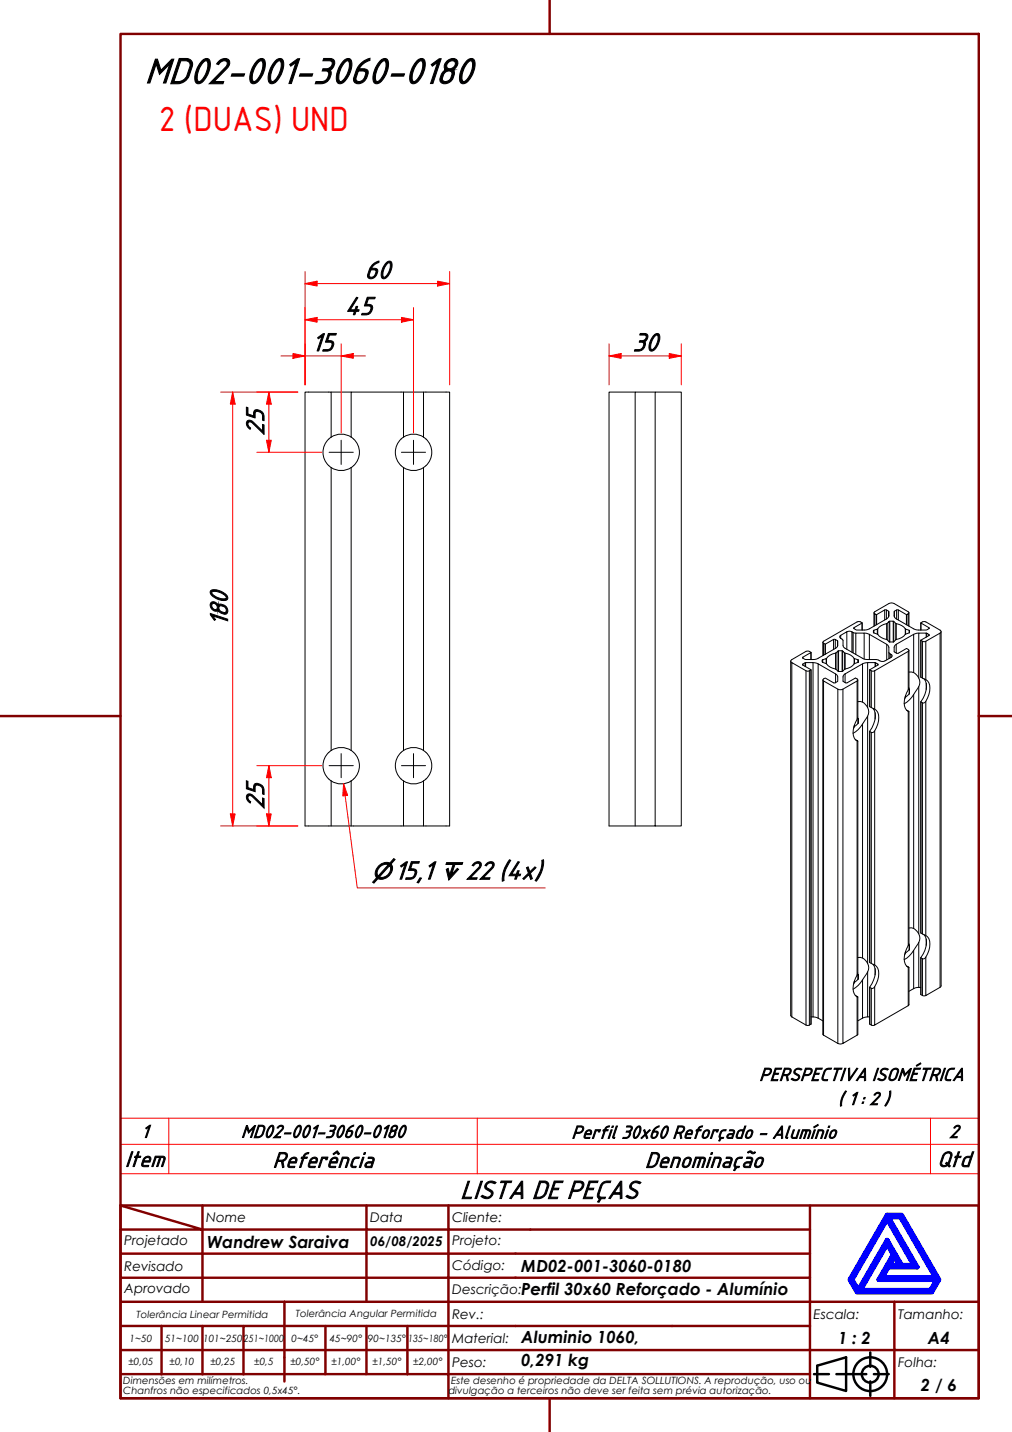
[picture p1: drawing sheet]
<svg xmlns="http://www.w3.org/2000/svg" width="210mm" height="297mm" viewBox="0 0 210 297" stroke-linecap="round" stroke-linejoin="round" font-family="sans-serif">
<!-- layer: Visible (ABNT) -->
<g fill="none" stroke="#000" stroke-width=".21">
<path d="M68.7 97a3.8 3.8 0 0 1 0-6.3v-9.4h-5.4v90h30v-90h-5.5v9.4a3.8 3.8 0 0 1 0 6.3M68.7 81.3h4.1M68.7 97v58.7M68.7 97a3.8 3.8 0 0 0 4.1 0M68.7 90.7a3.8 3.8 0 0 1 4.1 0M72.8 97v58.7M73.3 96.6l-.5 .4M73.3 91.1a3.8 3.8 0 0 1 0 5.5M83.2 96.6l.5 .4M83.2 91.1a3.8 3.8 0 0 0 0 5.5M83.7 81.3h-10.9v9.4l.5 .4M83.7 97v58.7"/>
<path d="M83.7 97a3.8 3.8 0 0 0 4.2 0M83.7 90.7a3.8 3.8 0 0 1 4.2 0M87.8 81.3h-4.1v9.4l-.5 .4M87.8 97v58.7M131.7 81.3h-5.4v90h15v-90h-5.4v90M135.9 81.3h-4.2v90M164 137.1v73.5l.2 .3M166.5 136.5v-.2l1.7-1v1.5v-1.5l-.5-.2h-.5l-3 1.7-.2 .3 .2 .3M166.5 136.3v.2M166.5 137.7v.3M166.5 138l1.7 .9v73.5M167 137.5l-.5 .2v.3"/>
<path d="M167.1 138.3v-.9h1.5v73.5M167.1 137.4l-.1 .8M167.2 139.1h.7M167.9 139.1l.3-.2v73.5l-.3 .2zM168.6 137.4l1.1 .3M170.6 137.3v-.4v.4l.8 .4M170.6 136.9v-.1v.6M170.6 136.8l.8-.2v1.1M170.7 133.2v2.8M171.1 133.6l-.3-.2v2.5M171.2 133.6l-.1 2.1M171.4 136.6v1.1"/>
<path d="M171.4 137.7a2.77 2.77 0 0 0 1.9 1.1M172.9 132.6h.3M172.9 134.7v-2.1l-1.7 1v2.1M173.3 138.8l.6 .5M173.3 135.5a2.9 2.9 0 0 0-1.9 1.1M173.3 135.5l.1 3.3M173.3 139.8l.2 .2a1.5 1.5 0 0 1 .2 1.4l-.5 .2h-.3l-1.7-.9-.5 .3 .1 .3M173.3 135.5v3.3M173.4 135.5l.4-.5v4.2M173.7 134.1v-1.2a1.5 1.5 0 0 1-.2 1.4l-3.8 2.3a4 4 0 0 1-2.6 .2l-.6-.3M173.7 132.9l-.5-.3v1.9M173.8 135h.1v4.3"/>
<path d="M173.9 135h.8M174.4 132.4v-.6l1.2-.8v3.7M174.4 131.8l-.2 .3 .2 .3M174.4 132.4l.5 .4v1.1l.1 .4 3.9 2.3a4.5 4.5 0 0 0 2.8 .2l1.1 .4h.5l1.5-.8M174.8 135h-.1v4.3M175.2 138.8v-3.3l-.4-.5v4.2M175.2 135.5l.1 3.3M175.3 135.5a2.76 2.76 0 0 1 1.9 1.1M175.3 138.8l-.6 .5h-.8M175.3 139.8l-.3 .2a1.62 1.62 0 0 0-.1 1.4l.5 .2h.3l1.7-.9 .5 .3-.1 .3M175.3 139.8l3.6-2.1v7.9M175.3 139.8v1.8"/>
<path d="M175.6 131l.6-.1 .5 .1M176.7 135.3v-4.3l.3 .2v4.3M177 131.2l.5 .1M177.1 130.4v-.2l1.7-1v1.5v-1.5l-.5-.3-.5 .1-7 4-.1 .1 .1 .3M177.1 130.2v.2M177.2 136.6v1.1M177.2 137.7a2.65 2.65 0 0 1-1.9 1.1M177.2 136.6l.7 .2v.6M177.5 135.7v-4.4h1.7v5.4M177.9 136.8l.1 .5v-.4M178 137.3l-.8 .4M179.2 131.3l1.1 .3"/>
<path d="M180 137.4l-1.1 .3M180.3 136.8v-5.2l3.6 2.1v3.2M180.7 139.1h.7M181.2 130.8v.4M181.2 131.2l.1 .1M181.3 131.3v-.6l.7-.2v1M181.3 130.7l-.1 .5M181.3 131.3l.7 .2M181.3 127.1v2.8M181.4 127.3l-.1-.1 .1-.3 3-1.7 .5-.1 .5 .1 3 1.7 .1 .1-.1 .3M181.4 139.1v8M181.5 138.3v-.9h-1.5v9.4"/>
<path d="M181.5 137.4l.1 .1M181.7 127.5l-.3-.2v2.5M181.8 127.5l-.1 2.1M182 130.5l.1-.1v1.2M182 131.5l.1 .1M182.1 131.6a2.87 2.87 0 0 0 1.8 1.1M182.1 138l-1.7 .9v7.7M182.1 137.7v.3M182.1 138v-.3l-.5-.2v.7M183.5 126.5h.4M183.5 128.6v-2.1l-1.7 1v2.1M183.9 129.4a2.87 2.87 0 0 0-1.8 1"/>
<path d="M183.9 129.4l.1 3.3M183.9 133.7l.5 .6v2.3M183.9 129.4v3.3M183.9 132.7h.1M184 129.3l.4-.4v4.2M184 132.7l.4 .4M184.3 128v-1.2l.1 .9-.3 .5-3.8 2.2a4.2 4.2 0 0 1-2.6 .3l-.6-.3M184.3 126.8l-.4-.3v1.9M184.4 135.3l.2 .3M184.4 128.9l.2-.1v4.4M184.4 133.1l.2 .1M184.6 128.8h.7v4.4"/>
<path d="M184.6 133.2h.7M184.8 135.7l.3 .3-.3 .4M184.8 136.4v-.7l-.2-.1v.9M185.3 128.8l.1 .1v4.2M185.4 128.9l.4 .4v3.4M185.4 133.1l-.1 .1M185.5 128v-1.2l.5-.3v1.9M185.5 126.8a1.54 1.54 0 0 0 .2 1.4l3.8 2.2a4.2 4.2 0 0 0 2.6 .3l.6-.3M185.8 129.3l.1 3.4M185.8 132.7l-.4 .4M185.9 129.4a2.85 2.85 0 0 1 1.9 1M185.9 133.7l-.4 .4v1.1l.5 .3h.3l1.7-1 .5 .3-.1 .3"/>
<path d="M185.9 133.7l3.6-2.1v7.9M185.9 132.7h-.1M185.9 133.7v1.8M186 126.5h.3M187.8 130.4v1.1M187.8 131.6a2.85 2.85 0 0 1-1.9 1.1M187.8 130.4v1.2M187.8 130.5l.8 .2v.6M187.8 131.5v.1M188 127.5l-1.7-1v2.1M188.1 129.6v-2.1l.3-.2v2.5M188.1 127.5l-.1 2.1"/>
<path d="M188.4 135.1v8M188.4 135.1l-7 4M188.5 134.9v7.7a5.7 5.7 0 0 0-.7 4.3l.2 .4 .5 .3-.5-.3M188.5 139.4a2.18 2.18 0 0 1 2.1 1.4 2.18 2.18 0 0 1-.5 2.4l-.6 .9a5.3 5.3 0 0 1-2 1.9M188.5 127.1v2.8M188.6 130.7v.5M188.6 131.2l-.8 .3M188.6 130.8v.4M190.6 131.3l-1.1 .3M191 132.8v7.6l.3 .3M191 129.2v1.5M191 132.8l.3 .2v7.7"/>
<path d="M191 129.2l.6-.3 .4 .1 3 1.7 .2 .3-.2 .3M191.3 133h.7M192.1 132.2v-.9h-1.5v9.3M192.1 131.3h.1M192.7 131.8l-1.7 1v7.7M192.7 130.2v.2M192.7 130.4v-.2l-1.7-1v1.5M192.7 131.6v.2M192.7 131.8v-.2l-.5-.3v.8M195.2 131v73.5l-.2 .3M68.7 155.7a3.8 3.8 0 0 0 0 6.3M68.7 155.7a3.8 3.8 0 0 1 4.1 0"/>
<path d="M72.8 155.7l.5 .4M73.3 156.1a3.8 3.8 0 0 1 0 5.5M83.2 156.1a3.8 3.8 0 0 0 0 5.5M83.7 155.7l-.5 .4M83.7 155.7a3.8 3.8 0 0 1 4.2 0M87.8 155.7a3.8 3.8 0 0 1 0 6.3M170.7 141v73.5l.1 .2M173.3 141.6v-1.8l-3.6-2.1v73.5M173.8 142.9l.5 .2 .5-.2M177.2 150.6v.2M177.2 150.7l-.2 .4M177.2 150.4v.3"/>
<path d="M177.8 149.2v-7.9l-3 1.6v73.5l3-1.7v-7.9M177.8 153.7v48.6M177.9 149h.1M177.9 141v7.8a5.6 5.6 0 0 0-.7 4.2l.2 .4 .5 .3-.5-.3M177.9 145.5a2.17 2.17 0 0 1 2.1 1.4 2.17 2.17 0 0 1-.5 2.4l-.6 .9a4.9 4.9 0 0 1-2 1.9M177.9 153.7v48.1l-.1 .5M177.9 149l.1 .1M177.9 150.1l-.7 .6M177.9 149v1.1M178 149.1l-.1 1M178 149.1v.9M178.9 150.2v48.5"/>
<path d="M180 148.6v51.2M180.4 146.6l.3 .2M180.4 146.6v-7.6l.3 .1v7.7M180.4 151.7v48M180.7 146.8l.7 .3M180.7 151.9v47.9M181.1 146.9a3.6 3.6 0 0 1-.2 4l-.5 .8 .3 .2M181.4 147.1a2.51 2.51 0 0 1 .7 3.1 2.08 2.08 0 0 1-1.2 1.8l-.2-.1M181.4 151.6v48.6M181.5 147.8v1.3M187.8 144.4v.3M187.8 144.6l-.2 .3"/>
<path d="M187.8 144.2v.4M188.4 147.6v48.5M188.5 142.9h.1M188.5 147.6v48.1l-.1 .4M188.6 144l-.8 .6M188.6 142.9v.1M188.6 142.9v1.1M188.6 143v1M188.6 143v.8M189.5 144.1v48.5M190.6 142.4v51.3M191 145.6v47.9l.3 .2"/>
<path d="M191 145.6v47.9M191.3 140.7l.7 .3M191.3 145.8v47.9M191.7 140.8a3.7 3.7 0 0 1-.2 4l-.5 .7 .3 .3M192 141a2.49 2.49 0 0 1 .7 3.1 2.54 2.54 0 0 1-1 1.7h-.4M192 141v-8l3-1.7v73.5l-3 1.7v-7.9M192 145.5v48.5M192.1 141.7v1.3M68.7 162v9.3M68.7 162a3.8 3.8 0 0 0 4.1 0M72.8 162v9.3M73.3 161.6l-.5 .4"/>
<path d="M83.2 161.6l.5 .4M83.7 162v9.3M83.7 162a3.8 3.8 0 0 0 4.2 0M87.8 162v9.3M177.9 198.6a2.12 2.12 0 0 1 2.1 3M180.4 199.7l.3 .1M180.7 199.8l.7 .4M187.8 197.5v.2M187.8 197.7l-.2 .3M187.8 197.3v.4M188.4 196.1a4.1 4.1 0 0 0-.4 4.3l.4 .2M188.5 195.9l.1 .1"/>
<path d="M188.5 192.5a2.12 2.12 0 0 1 2.1 3M188.6 196v.1M188.6 197l-.8 .7M188.6 196v1M188.6 196.1v.9M188.6 196.1v.8M189.5 197.1v8M190.6 195.5v9.3h.4M190.6 195.5l-1.1 1.6a4.9 4.9 0 0 1-2 2M191 198.7v7.6l.3 .2M191 198.7v7.6M191.3 193.7a2.13 2.13 0 0 1 1.5 2.8l-.8 2.1"/>
<path d="M191.3 198.9v7.6M191.7 193.9a3.6 3.6 0 0 1-.2 4l-.5 .7 .3 .3M192 198.6a.54 .54 0 0 1-.7 .3M192.1 194.8v1.3M164.2 210.9v-73.5l3 1.7v73.5M164.2 210.9l3 1.7M167.2 212.6h.7M168.2 210.9h.4M168.6 210.9l1.1 .3M169.7 211.2l1 .6M170.8 214.7v-73.4l3 1.6v73.5M170.8 214.7l3 1.7"/>
<path d="M173.8 216.4l.5 .2 .5-.2M177.2 203.6v.3M177.2 203.8l-.2 .3M177.2 203.4v.4M177.4 206.5l.5 .3h-.1M177.8 202.3a4 4 0 0 0-.4 4.2l.4 .3M177.9 202.1h.1M177.9 206.8v7.7l-.1 .2M177.9 202.1l.1 .1M177.9 203.2l-.7 .6M177.9 202.1v1.1M178 202.2l-.1 1"/>
<path d="M178 202.2v.8M178.9 203.2v8M178.9 211.2l-1 .6M180 201.6v9.3h.4M180 210.9l-1.1 .3M180 201.6a11 11 0 0 1-3.1 3.6M180.4 212.4l.3 .2M180.4 204.8v7.6M180.4 204.8l.3 .2M180.7 212.6h.7M180.7 205v7.6M181.1 200a3.6 3.6 0 0 1-.2 4l-.5 .8"/>
<path d="M181.4 200.2a2.53 2.53 0 0 1 .7 3.1 2.21 2.21 0 0 1-1.2 1.7h-.2M181.5 200.9v1.3M188 200.3l.5 .4-.1-.1M188.4 200.6v8l-7 4v-7.9M188.5 200.7v7.7l-.1 .2M189.5 205.1l-1 .5M190.6 204.8l-1.1 .3M191.3 206.5h.7"/>
</g>
<path d="M25 237.4h178v-5.4h-178v11.5M35 232v11.5M99 232v11.5M193 232v11.5M203 237.4v6.1h-178M25 243.5v6.5h178v-6.5" fill="none" stroke="#f00" stroke-width=".21"/>
<!-- layer: Borda A3/A4 (ABNT) -->
<g fill="none" stroke="#800000" stroke-width=".51">
<path d="M25 7h178v283h-178zM114 0v7M0 148.5h25M203 148.5h7M25 250l17 5h-17M25 250h178v40h-178zM42 255h34v5h17M42 255v15M42 250v5M76 250v5h17v5M93 250v5h75M168 250v20h-143"/>
<path d="M25 260h51v10M25 275h17M33.5 275v10M50.5 275h-8.5v10M59 270v16.6M67.5 275v10h-42.5M76 275v10h8.5M84.5 275v10M93 275h-42.5v10M93 260v5h-68M93 275v10h75M93 260h75"/>
<path d="M93 275h75M168 265h-75v10M185.5 270v10h17.5M203 270h-35v10h17.5v10M25 280h143v10M67.5 285h8.5M84.5 285h8.5v5M114 290v7"/>
</g>
<path d="M184 258l1.3 2.2-3 5.2h12l-1.3 2.2h-14.5zM184 252.8l5.5 9.7h-2.5l-3-5.3-6 10.4-1.3-2.2zM184 252h3l7.8 13.4-1.5 2.6h-15.5l-1.5-2.6zM184.2 252.4h2.6l7.3 12.6h-11.1l1.2-2.2h6zM185.5 260.6l1.1 1.9h-2.1z" fill="none" stroke="#00f" stroke-width=".99"/>
<!-- layer: 0 -->
<path d="M177.8 268h15.5" fill="none" stroke="#000" stroke-width=".21"/>
<g fill="none" stroke="#000" stroke-width=".51">
<path d="M168.8 285h3.1M169.5 283.3l6-1.8v7l-6-1.7zM173.5 285h6.2M180.5 280.5v3M180.5 286.5v3M181.3 285h3"/>
<circle cx="180.5" cy="285" r="3.5"/>
<circle cx="180.5" cy="285" r="1.75"/>
</g>
<!-- layer: Marca de centro (ISO) -->
<path d="M68.3 93.8h5M70.8 91.3v5M83.3 93.8h5M85.8 91.3v5M68.3 158.8h5M70.8 156.3v5M83.3 158.8h5M85.8 156.3v5" fill="none" stroke="#000" stroke-width=".21"/>
<path d="M48.3 168.8v2.5" fill="none" stroke="#f00" stroke-width=".21"/>
<path d="M47.8 168.8h1l-.5 2.5z" fill="#f00"/>
<path d="M48.3 81.3v2.5M47.8 168.8h1l-.5 2.5z" fill="none" stroke="#f00" stroke-width=".21"/>
<path d="M48.3 81.3l.5 2.5h-1z" fill="#f00"/>
<path d="M45.8 81.3h16M48.3 81.3l.5 2.5h-1zM48.3 83.8v85M45.8 171.3h16M55.8 168.8v2.5" fill="none" stroke="#f00" stroke-width=".21"/>
<path d="M55.3 168.8h1l-.5 2.5z" fill="#f00"/>
<path d="M55.8 158.8v2.5M55.3 168.8h1l-.5 2.5z" fill="none" stroke="#f00" stroke-width=".21"/>
<path d="M55.8 158.8l.5 2.5h-1z" fill="#f00"/>
<path d="M55.8 81.3v2.5M53.3 158.8h13.5M55.8 158.8l.5 2.5h-1zM53.3 171.3h8.5M55.8 161.3v7.5" fill="none" stroke="#f00" stroke-width=".21"/>
<path d="M55.8 81.3l.5 2.5h-1z" fill="#f00"/>
<path d="M55.8 81.3l.5 2.5h-1zM55.8 91.3v2.5" fill="none" stroke="#f00" stroke-width=".21"/>
<path d="M55.3 91.3h1l-.5 2.5z" fill="#f00"/>
<path d="M60.8 73.8h2.5M53.3 81.3h8.5M53.3 93.8h13.5M55.3 91.3h1l-.5 2.5zM55.8 83.8v7.5" fill="none" stroke="#f00" stroke-width=".21"/>
<path d="M60.8 73.3l2.5 .5-2.5 .5z" fill="#f00"/>
<path d="M60.8 73.3l2.5 .5-2.5 .5zM70.8 73.8h2.5" fill="none" stroke="#f00" stroke-width=".21"/>
<path d="M70.8 73.8l2.5-.5v1z" fill="#f00"/>
<path d="M58.3 73.8h2.5M63.3 73.8h7.5M63.3 71.3v8.5M63.3 66.3h2.5M70.8 73.8l2.5-.5v1zM70.8 71.3v18.5M73.3 73.8h2.5" fill="none" stroke="#f00" stroke-width=".21"/>
<path d="M63.3 66.3l2.5-.5v1z" fill="#f00"/>
<path d="M63.3 66.3l2.5-.5v1zM83.3 66.3h2.5" fill="none" stroke="#f00" stroke-width=".21"/>
<path d="M83.3 65.8l2.5 .5-2.5 .5z" fill="#f00"/>
<path d="M63.3 58.8h2.5M63.3 63.8v16M65.8 66.3h17.5M83.3 65.8l2.5 .5-2.5 .5zM85.8 63.8v26" fill="none" stroke="#f00" stroke-width=".21"/>
<path d="M63.3 58.8l2.5-.5v1z" fill="#f00"/>
<path d="M63.3 58.8l2.5-.5v1zM90.8 58.8h2.5" fill="none" stroke="#f00" stroke-width=".21"/>
<path d="M90.8 58.3l2.5 .5-2.5 .5z" fill="#f00"/>
<path d="M63.3 56.3v23.5M65.8 58.8h25M90.8 58.3l2.5 .5-2.5 .5zM93.3 56.3v23.5M126.3 73.8h2.5" fill="none" stroke="#f00" stroke-width=".21"/>
<path d="M126.3 73.8l2.5-.5v1z" fill="#f00"/>
<path d="M126.3 73.8l2.5-.5v1zM138.8 73.8h2.5" fill="none" stroke="#f00" stroke-width=".21"/>
<path d="M138.8 73.3l2.5 .5-2.5 .5z" fill="#f00"/>
<path d="M126.3 71.3v8.5M128.8 73.8h10M138.8 73.3l2.5 .5-2.5 .5zM141.3 71.3v8.5" fill="none" stroke="#f00" stroke-width=".21"/>
<path d="M71.3 162.6l.3 2.4" fill="none" stroke="#f00" stroke-width=".21"/>
<path d="M71.3 162.6l.8 2.4-1 .1z" fill="#f00"/>
<path d="M71.3 162.6l.8 2.4-1 .1zM71.6 165l2.5 19.2h39" fill="none" stroke="#f00" stroke-width=".21"/>
<text font-size="8.1" x="30" y="17.3">MD02-001-3060-0180</text>
<text font-size="7" fill="#f00" x="32.9" y="27.2">2 (DUAS) UND</text>
<g font-size="5.7">
<text x="75.6" y="57.7">60</text>
<text x="71.5" y="65.2">45</text>
<text x="64.6" y="72.8">15</text>
<text x="131.1" y="72.8">30</text>
<text x="54.7" y="90.4" transform="rotate(-90 54.7 90.4)">25</text>
<text x="47.2" y="129.9" transform="rotate(-90 47.2 129.9)">180</text>
<text x="54.7" y="167.9" transform="rotate(-90 54.7 167.9)">25</text>
<text x="81.8" y="182.3">15,1</text>
<text x="96.6" y="182.3">22 (4x)</text>
<text x="95.5" y="248.6">LISTA DE PEÇAS</text>
</g>
<g font-size="4.9">
<text x="25.9" y="241.9">Item</text>
<text x="56.6" y="242.1">Referência</text>
<text x="133.8" y="242.1">Denominação</text>
<text x="194.4" y="242">Qtd</text>
</g>
<g font-size="4.8">
<text x="77.1" y="182.3">⌀</text>
<text x="91.1" y="182.3">↧</text>
</g>
<g font-size="4">
<text x="157.5" y="224.1">PERSPECTIVA ISOMÉTRICA</text>
<text x="173.8" y="229.1">( 1 : 2 )</text>
<text x="29.3" y="235.9">1</text>
<text x="50" y="236">MD02-001-3060-0180</text>
<text x="118.5" y="236.1">Perfil 30x60 Reforçado - Alumínio</text>
<text x="196.9" y="236">2</text>
</g>
<g font-size="3.5">
<text x="43" y="258.8">Wandrew Saraiva</text>
<text x="108.1" y="263.8">MD02-001-3060-0180</text>
<text x="108.1" y="268.6">Perfil 30x60 Reforçado - Alumínio</text>
<text x="108.1" y="278.7">Aluminio 1060,</text>
<text x="173.8" y="278.8">1 : 2</text>
<text x="192.5" y="278.8">A4</text>
<text x="108.1" y="283.4">0,291 kg</text>
<text x="191" y="288.6">2 / 6</text>
</g>
<g font-size="2.8">
<text x="42.8" y="253.5">Nome</text>
<text x="76.8" y="253.5">Data</text>
<text x="93.8" y="253.6">Cliente:</text>
<text x="25.8" y="263.6">Revisado</text>
<text x="25.8" y="258.3">Projetado</text>
<text x="76.8" y="258.4">06/08/2025</text>
<text x="93.8" y="263.3">Código:</text>
<text x="93.8" y="258.3">Projeto:</text>
<text x="25.8" y="268.3">Aprovado</text>
<text x="93.8" y="268.3">Descrição:</text>
<text x="93.8" y="273.5">Rev.:</text>
<text x="168.8" y="273.5">Escala:</text>
<text x="186.3" y="273.5">Tamanho:</text>
<text x="93.8" y="278.6">Material:</text>
<text x="93.8" y="283.5">Peso:</text>
<text x="186.3" y="283.6">Folha:</text>
</g>
<g font-size="2.1">
<text x="28.3" y="273.3">Tolerância Linear Permitida</text>
<text x="61.4" y="273.1">Tolerância Angular Permitida</text>
<text x="26.9" y="278.3">1~50</text>
<text x="34.2" y="278.3">51~100</text>
<text x="42.1" y="278.3">101~250</text>
<text x="50.5" y="278.3">251~1000</text>
<text x="60.5" y="278.3">0~45°</text>
<text x="68.4" y="278.3">45~90°</text>
<text x="76.3" y="278.3">90~135°</text>
<text x="84.7" y="278.3">135~180°</text>
<text x="25.6" y="287.1">Dimensões em milímetros.</text>
<text x="26.6" y="283.2">±0,05</text>
<text x="35.2" y="283.2">±0,10</text>
<text x="43.6" y="283.2">±0,25</text>
<text x="52.7" y="283.2">±0,5</text>
<text x="60.2" y="283.2">±0,50°</text>
<text x="68.7" y="283.2">±1,00°</text>
<text x="77.2" y="283.2">±1,50°</text>
<text x="85.7" y="283.2">±2,00°</text>
<text x="93.6" y="287.1">Este desenho é propriedade da DELTA SOLLUTIONS. A reprodução, uso ou</text>
<text x="25.6" y="289.2">Chanfros não especificados 0,5x45°.</text>
<text x="93" y="289.2">divulgação a terceiros não deve ser feita sem prévia autorização.</text>
</g>
</svg>
